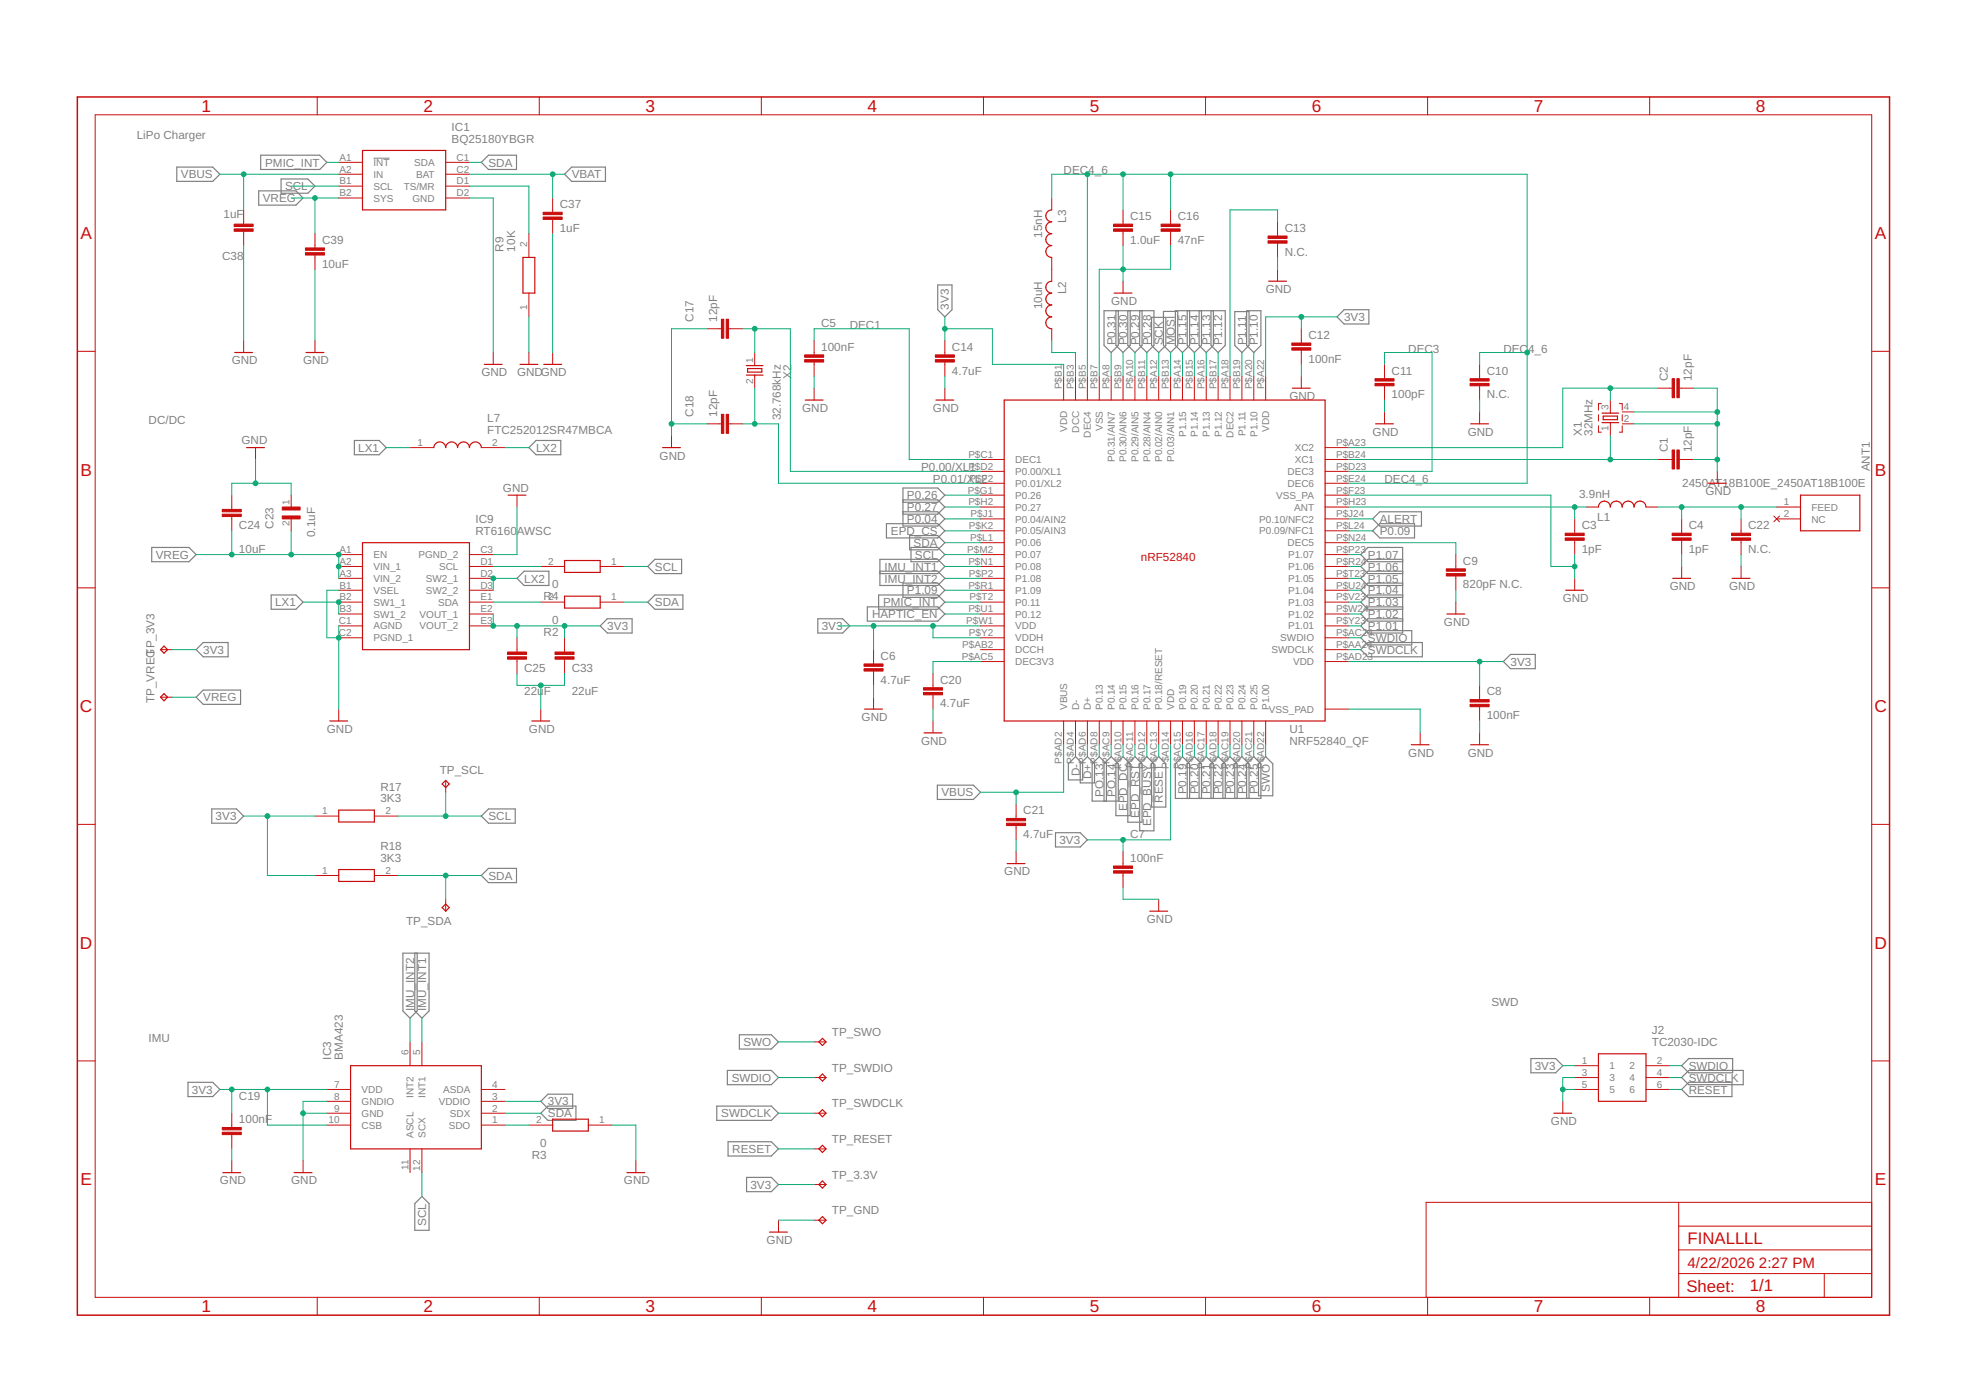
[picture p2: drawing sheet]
<svg xmlns="http://www.w3.org/2000/svg" width="420mm" height="297mm" viewBox="0 0 420 297" stroke-linecap="round" stroke-linejoin="round" font-family="sans-serif">
<path d="M79.8 33.8h3.5" fill="none" stroke="#808080" stroke-width=".21"/>
<g fill="none" stroke="#808080" stroke-width=".25">
<path d="M37.8 35.7h7.7l1.5 1.5-1.5 1.6h-7.7zM55.7 33.2h12.6l1.5 1.5-1.5 1.5h-12.6zM60.1 38.2h5.7l1.5 1.6-1.5 1.5h-5.7zM102.9 34.7l1.5-1.5h6v3h-6zM120.6 37.2l1.6-1.5h7.2v3.1h-7.2zM55.3 40.8h7.9l1.6 1.5-1.6 1.5h-7.9zM200.4 60.9h3.1v5.3l-1.6 1.5-1.5-1.5zM238.5 66.4v7.4l1.5 1.5 1.5-1.5v-7.4M239 66.4v7.4l-1.5 1.5-1.6-1.5v-7.4h10.7v7.4l-1.5 1.5-1.5-1.5v-7.4M241 66.4v7.4l1.5 1.5 1.6-1.5v-7.4M246.1 67.8h3.1v6l-1.6 1.5-1.5-1.5zM248.6 66.5h3.1v7.3l-1.5 1.5-1.6-1.5z"/>
<path d="M253.7 66.4v7.4l1.5 1.5 1.6-1.5v-7.4M254.2 66.4v7.4l-1.5 1.5-1.5-1.5v-7.4h10.7v7.4l-1.6 1.5-1.5-1.5v-7.4M256.3 66.4v7.4l1.5 1.5 1.5-1.5v-7.4M263.9 66.6h3v7.2l-1.5 1.5-1.5-1.5zM266.4 66.4h3.1v7.4l-1.6 1.5-1.5-1.5zM285.7 67.7l1.6-1.5h5.2v3h-5.2zM75.7 94.1h5.3l1.5 1.6-1.5 1.5h-5.3zM113 95.7l1.6-1.6h5.2v3.1h-5.2zM32.4 117h8l1.5 1.5-1.5 1.5h-8zM189.4 111.9h11l1.5 1.5-1.5 1.6h-11zM193 107.3h7.4l1.5-1.5-1.5-1.5h-7.4v8.1h7.4l1.5-1.5-1.5-1.5h-7.4M193 106.8h7.4l1.5 1.6-1.5 1.5h-7.4"/>
<path d="M194.4 114.4h6l1.5 1.6-1.5 1.5h-6zM194.7 117h5.7l1.5 1.5-1.5 1.5h-5.7zM293.3 110.9l1.6-1.5h8.9v3h-8.9zM293.3 113.4l1.6-1.5h7.4v3.1h-7.4zM299.8 119.5h-7.5l-1.5 1.6 1.5 1.5h7.5M43.4 137.3h5.3v3.1h-5.3l-1.5-1.6zM58 127.1h5.2l1.6 1.6-1.6 1.5h-5.2zM110.5 123.6l1.5-1.5h5.3v3h-5.3zM129.8 132.2h5.3v3.1h-5.3l-1.5-1.5zM138.4 128.7l1.6-1.6h5.9v3.1h-5.9zM138.4 121.1l1.6-1.6h5.7v3.1h-5.7zM174.8 132.2h5.3l1.5 1.6-1.5 1.5h-5.3z"/>
<path d="M185.4 129.7h15l1.5 1.5-1.5 1.5h-15zM187.8 127.1h12.6l1.5 1.6-1.5 1.5h-12.6zM188 122.1h12.4l1.5 1.5-1.5 1.5h-12.4v-5.6h12.4l1.5 1.6-1.5 1.5h-12.4M193 124.6h7.4l1.5 1.5-1.5 1.6h-7.4zM290.8 136.3l1.5-1.5h9.4v3h-9.4zM290.8 138.8l1.5-1.5h11.7v3.1h-11.7zM299.8 127.1h-7.5l-1.5 1.6 1.5 1.5h7.5M299.8 120h-7.5l-1.5-1.5 1.5-1.5h7.5v18.3h-7.5l-1.5-1.5 1.5-1.6h7.5M299.8 122.1h-7.5l-1.5 1.5 1.5 1.5h7.5M299.8 129.7h-7.5l-1.5 1.5 1.5 1.5h7.5M299.8 124.6h-7.5l-1.5 1.5 1.5 1.6h7.5M322.8 139.8h5.3v3.1h-5.3l-1.5-1.5z"/>
<path d="M41.9 149l1.5-1.5h8v3h-8zM45.3 172.9h5.2l1.6 1.5-1.6 1.5h-5.2zM102.9 174.4l1.5-1.5h5.7v3h-5.7zM200.3 167.8h7.7l1.5 1.5-1.5 1.5h-7.7zM225.6 177.9h5.3l1.5 1.6-1.5 1.5h-5.3zM229.8 161.7l1.6 1.5v3.5h-3.1v-3.5zM232.4 161.7l1.5 1.5v4.1h-3v-4.1zM235.9 171.2v-8l1.6-1.5 1.5 1.5v8h-5.6v-8l1.5-1.5 1.6 1.5v8M240 161.7l1.5 1.5v11.1h-3v-11.1zM242.5 161.7l1.6 1.5v12.5h-3.1v-12.5zM245.1 161.7l1.5 1.5v14.3h-3v-14.3zM247.6 161.7l1.6 1.5v9.3h-3.1v-9.3z"/>
<path d="M253.7 170.6v-7.4l1.5-1.5 1.6 1.5v7.4M254.2 170.6v-7.4l-1.5-1.5-1.5 1.5v7.4h18.3v-7.4l-1.6-1.5-1.5 1.5v7.4M256.3 170.6v-7.4l1.5-1.5 1.5 1.5v7.4M258.8 170.6v-7.4l1.5-1.5 1.6 1.5v7.4M261.3 170.6v-7.4l1.6-1.5 1.5 1.5v7.4M263.9 170.6v-7.4l1.5-1.5 1.5 1.5v7.4M270.5 161.7l1.5 1.5v6.9h-3v-6.9zM102.9 187.1l1.5-1.5h6v3h-6zM88.6 203.7v12.3l1.6 1.6 1.5-1.6v-12.3h-5.6v12.3l1.5 1.6 1.6-1.6v-12.3M40.2 231.3h5.3l1.5 1.5-1.5 1.5h-5.3zM115.6 237.9l1.5-1.5h6v3h-6zM115.6 235.4l1.5-1.6h5.3v3.1h-5.3z"/>
<path d="M153.2 236.4h11.6l1.6 1.5-1.6 1.5h-11.6zM155.4 228.7h9.4l1.6 1.6-1.6 1.5h-9.4zM158 221.1h6.8l1.6 1.6-1.6 1.5h-6.8zM327.2 226.2h5.3l1.5 1.5-1.5 1.6h-5.3zM360.9 231.3h9.2v3h-9.2l-1.5-1.5zM360.9 226.2h9.4v3.1h-9.4l-1.5-1.6zM360.9 228.7h11.7v3.1h-11.7l-1.5-1.5zM90.2 255.7l1.5 1.5v5.7h-3.1v-5.7zM155.6 244h9.2l1.6 1.5-1.6 1.5h-9.2zM159.6 251.6h5.2l1.6 1.5-1.6 1.6h-5.2z"/>
</g>
<g fill="none" stroke="#c90d0c" stroke-width=".25">
<path d="M77.5 32.2h17.7v12.7h-17.7zM111.8 55h2.5v7.6h-2.5zM224.8 44.9a1.27 1.27 0 0 0-1.3 1.2 1.27 1.27 0 0 0 1.3 1.3 1.27 1.27 0 0 0-1.3 1.3 1.27 1.27 0 0 0 1.3 1.2 1.27 1.27 0 0 0-1.3 1.3 1.27 1.27 0 0 0 1.3 1.3 1.27 1.27 0 0 0-1.3 1.2 1.27 1.27 0 0 0 1.3 1.3M50.2 75.3h3.8M65.4 75.3h3.8M103.5 77.9h3.8M111.1 77.9h3.8M116.2 77.9h3.8M159.5 78.1h3.6M159.8 78.8h3v.7h-3zM224.8 60.1a1.27 1.27 0 0 0-1.3 1.3 1.27 1.27 0 0 0 1.3 1.2 1.27 1.27 0 0 0-1.3 1.3 1.27 1.27 0 0 0 1.3 1.3 1.27 1.27 0 0 0-1.3 1.2 1.27 1.27 0 0 0 1.3 1.3 1.27 1.27 0 0 0-1.3 1.3 1.27 1.27 0 0 0 1.3 1.3M238.1 62.6h3.8"/>
<path d="M271.1 60.1h3.8M52.7 95.7h3.8M92.7 95.7a1.27 1.27 0 0 1 1.3-1.3 1.27 1.27 0 0 1 1.2 1.3 1.27 1.27 0 0 1 1.3-1.3 1.27 1.27 0 0 1 1.3 1.3 1.27 1.27 0 0 1 1.3-1.3 1.27 1.27 0 0 1 1.2 1.3 1.27 1.27 0 0 1 1.3-1.3 1.27 1.27 0 0 1 1.3 1.3M141.6 95.7h3.8M159.5 80.2h3.6M172.1 85.5h3.8M200 85.5h3.8M214.6 85.5h68.6v68.6h-68.6zM276.2 83h3.8M294 90.6h3.8M314.3 90.6h3.8M342.4 88.3h3.5"/>
<path d="M342.4 90.3h3.5M342.6 88.9h3.1v.8h-3.1zM77.5 116h22.8v22.8h-22.8zM108.6 105.8h3.8M120.6 119.8h7.7v2.5h-7.7zM341.6 108.4a1.27 1.27 0 0 1 1.3-1.3 1.27 1.27 0 0 1 1.2 1.3 1.27 1.27 0 0 1 1.3-1.3 1.27 1.27 0 0 1 1.3 1.3 1.27 1.27 0 0 1 1.3-1.3 1.27 1.27 0 0 1 1.2 1.3 1.27 1.27 0 0 1 1.3-1.3 1.27 1.27 0 0 1 1.3 1.3M365.1 103.3h3.8M384.8 105.8h12.7v7.6h-12.7zM35.1 138.1l.7 .7-.7 .8-.8-.8zM120.6 127.4h7.7v2.5h-7.7zM309.2 131.2h3.8M334.6 126.1h3.8"/>
<path d="M357.5 123.6h3.8M370.2 123.6h3.8M35.1 148.2l.7 .8-.7 .8-.8-.8zM70.5 154.1h3.8M113.7 154.1h3.8M184.8 151.5h3.8M197.5 156.6h3.8M301.6 159.2h3.8M314.3 159.2h3.8M72.4 173.1h7.6v2.6h-7.6zM94.5 167.5l.7-.7 .8 .7-.8 .8zM72.4 185.8h7.6v2.6h-7.6z"/>
<path d="M94.5 194l.7-.8 .8 .8-.8 .7zM215.2 184.6h3.9M245.7 194.7h3.8M74.9 227.7h28v17.8h-28zM118.1 239.2h7.6v2.5h-7.6zM175.8 221.9l.7 .8-.7 .7-.8-.7zM175.8 229.5l.7 .8-.7 .7-.8-.7zM175.8 237.1l.7 .8-.7 .8-.8-.8zM332.1 237.9h3.8M341.6 225.2h10.2v10.2h-10.2zM47.6 250.6h3.8M62.9 250.6h3.8"/>
<path d="M134 250.6h3.8M175.8 244.8l.7 .7-.7 .8-.8-.8zM175.8 252.4l.7 .7-.7 .8-.8-.8zM164.5 263.3h3.8M175 260.8l.8-.8 .7 .8-.7 .7z"/>
</g>
<g fill="none" stroke="#c90d0c" stroke-width=".21">
<path d="M20.3 24.5h379.7v252.7h-379.7zM67.8 20.7v3.8M72.4 34.7h5.1M72.4 37.2h5.1M72.4 39.8h5.1M95.2 34.7h5.1M95.2 37.2h5.1M95.2 39.8h5.1M115.3 20.7v3.8M162.7 20.7v3.8M210.2 20.7v3.8M257.6 20.7v3.8"/>
<path d="M305.1 20.7v3.8M352.6 20.7v3.8M52.1 44.9v3M52.1 49.4v3.1M67.3 49.9v3.1M67.3 54.5v3.1M72.4 42.3h5.1M95.2 42.3h5.1M113 49.9v5.1M118.1 42.3v3.1M118.1 46.9v3M224.8 42.3v2.6"/>
<path d="M224.8 55v5.1M240 44.9v3M240 49.4v3.1M250.2 44.9v3M250.2 49.4v3.1M273 47.4v3M273 52v3M273 57.6v2.5M16.5 75.1h3.8M52.1 72.8v2.5M67.3 72.8v2.5M105.4 75.3v2.6"/>
<path d="M113 62.6v5.1M113 75.3v2.6M118.1 75.3v2.6M151.1 70.3h3.1M155.7 70.3h3M161.3 75.3v2.8M174 72.8v3M174 77.4v3M201.9 72.8v3M201.9 77.4v3M224.8 70.3v2.5M240 60.1v2.5"/>
<path d="M278.1 70.3v3M278.1 74.8v3.1M295.9 77.9v3M316.2 77.9v3M400 75.1h3.8M54.6 95.7v2.5M87.6 95.7h5.1M102.9 95.7h5M143.5 93.1v2.6M151.1 90.6h3.1M155.7 90.6h3M161.3 80.2v2.8"/>
<path d="M174 83v2.5M201.9 83v2.5M209.5 98.2h5.1M227.3 80.4v5.1M229.8 80.4v5.1M232.4 80.4v5.1M234.9 80.4v5.1M237.5 80.4v5.1M240 80.4v5.1M242.5 80.4v5.1M245.1 80.4v5.1M247.6 80.4v5.1"/>
<path d="M250.2 80.4v5.1M252.7 80.4v5.1M255.2 80.4v5.1M257.8 80.4v5.1M260.3 80.4v5.1M262.9 80.4v5.1M265.4 80.4v5.1M267.9 80.4v5.1M270.5 80.4v5.1M278.1 80.4v2.6M283.2 95.7h5.1M283.2 98.2h5.1"/>
<path d="M295.9 82.4v3.1M295.9 88v2.6M316.2 82.4v3.1M316.2 88v2.6M341.6 91v1.4h.6M341.6 88.6v1.4M342.2 86.3h-.6v1.3M344.1 85.5v2.8M344.1 90.3v2.8M346.1 86.3h.6v1.3M346.7 90.6h2.5M346.7 91v1.4h-.6"/>
<path d="M346.7 88.6v1.4M346.7 88h2.5M354.3 98.2h3.1M354.3 83h3.1M358.9 98.2h3M358.9 83h3M49.5 105.8v3.1M49.5 110.4v3M62.2 105.8v2.6M62.2 110.9v2.5M72.4 118.5h5.1M100.3 118.5h5.1"/>
<path d="M110.5 105.8v2.6M209.5 118.5h5.1M209.5 100.7h5.1M209.5 103.3h5.1M209.5 105.8h5.1M209.5 108.4h5.1M209.5 110.9h5.1M209.5 113.4h5.1M209.5 116h5.1M283.2 118.5h5.1M283.2 100.7h5.1M283.2 103.3h5.1"/>
<path d="M283.2 105.8h5.1M283.2 108.4h5.1M283.2 110.9h5.1M283.2 113.4h5.1M283.2 116h5.1M311.1 118.5v3.1M336.5 110.9v3M336.5 115.5v3M339.1 108.4h2.5M351.8 108.4h2.5M359.4 110.9v3M359.4 115.5v3"/>
<path d="M367 100.7v2.6M372.1 110.9v3M372.1 115.5v3M379.1 110.3l1.2 1.2M379.7 108.4h5.1M379.7 110.9h5.1M380.3 110.3l-1.2 1.2M16.5 125.6h3.8M34.3 138.8h2.5M72.4 121.1h5.1M72.4 123.6h5.1M72.4 126.1h5.1"/>
<path d="M72.4 128.7h5.1M72.4 131.2h5.1M72.4 133.8h5.1M72.4 136.3h5.1M100.3 121.1h5.1M100.3 123.6h5.1M100.3 126.1h5.1M100.3 128.7h5.1M100.3 131.2h5.1M100.3 133.8h5.1M110.5 136.3v3M115.6 121.1h5"/>
<path d="M115.6 128.7h5M120.6 136.3v3M128.3 121.1h5M128.3 128.7h5M186.7 138.8v3.1M209.5 121.1h5.1M209.5 123.6h5.1M209.5 126.1h5.1M209.5 128.7h5.1M209.5 131.2h5.1M209.5 133.8h5.1M209.5 136.3h5.1"/>
<path d="M209.5 138.8h5.1M283.2 121.1h5.1M283.2 123.6h5.1M283.2 126.1h5.1M283.2 128.7h5.1M283.2 131.2h5.1M283.2 133.8h5.1M283.2 136.3h5.1M283.2 138.8h5.1M311.1 123.1v3M311.1 128.7v2.5M336.5 123.6v2.5"/>
<path d="M359.4 121.1v2.5M372.1 121.1v2.5M400 125.6h3.8M34.3 149h2.5M72.4 151.5v2.6M110.5 140.9v3M115.6 151.5v2.6M120.6 140.9v3M186.7 143.4v3.1M186.7 149v2.5M199.4 143.9v3.1M199.4 148.5v3"/>
<path d="M199.4 154.1v2.5M209.5 141.4h5.1M227.3 154.1v5.1M229.8 154.1v5.1M232.4 154.1v5.1M234.9 154.1v5.1M237.5 154.1v5.1M240 154.1v5.1M242.5 154.1v5.1M245.1 154.1v5.1M247.6 154.1v5.1M250.2 154.1v5.1"/>
<path d="M252.7 154.1v5.1M255.2 154.1v5.1M257.8 154.1v5.1M260.3 154.1v5.1M262.9 154.1v5.1M265.4 154.1v5.1M267.9 154.1v5.1M270.5 154.1v5.1M283.2 141.4h5.1M283.2 151.5h5.1M303.5 156.6v2.6M316.2 146.5v3"/>
<path d="M316.2 151v3.1M316.2 156.6v2.6M16.5 176.2h3.8M67.3 174.4h5.1M80 174.4h5.1M95.2 166.8v2.5M217.1 171.9v3M217.1 176.4v3.1M400 176.2h3.8M67.3 187.1h5.1M80 187.1h5.1M95.2 192.2v2.5"/>
<path d="M217.1 182v2.6M240 182v3.1M240 186.6v3M247.6 192.2v2.5M16.5 226.7h3.8M49.5 237.9v3M69.8 237.9h5.1M69.8 235.4h5.1M69.8 232.8h5.1M87.6 222.7v5M90.2 222.7v5M102.9 237.9h5"/>
<path d="M102.9 235.4h5M102.9 232.8h5M174 237.9h2.5M174 230.3h2.5M174 222.7h2.5M334 235.4v2.5M336.5 232.8h5.1M336.5 227.7h5.1M336.5 230.3h5.1M351.8 232.8h5M351.8 227.7h5M351.8 230.3h5"/>
<path d="M400 226.7h3.8M49.5 242.5v3M49.5 248.1v2.5M64.8 248.1v2.5M69.8 240.4h5.1M87.6 245.5v5.1M90.2 245.5v5.1M102.9 240.4h5M113 240.4h5.1M125.7 240.4h5.1M135.9 248.1v2.5M174 245.5h2.5"/>
<path d="M174 253.1h2.5M358.8 256.9v20.3M400 256.9h-95.2v20.3M67.8 277.2v3.9M115.3 277.2v3.9M162.7 277.2v3.9M166.4 260.8v2.5M174 260.8h2.5M210.2 277.2v3.9M257.6 277.2v3.9M305.1 277.2v3.9M352.6 277.2v3.9"/>
<path d="M358.8 272.2h41.2M358.8 267.1h41.2M358.8 262h41.2M389.9 272.2v5"/>
</g>
<g fill="#c90d0c" stroke="#c90d0c" stroke-width=".21">
<path d="M50 47.9h4.1v.5h-4.1z"/>
<path d="M50 48.9h4.1v.5h-4.1z"/>
<path d="M65.3 54h4v.5h-4z"/>
<path d="M65.3 53h4v.5h-4z"/>
<path d="M60.3 108.4h3.8v.6h-3.8z"/>
<path d="M60.3 110.3h3.8v.6h-3.8z"/>
<path d="M47.5 109.9h4.1v.5h-4.1z"/>
<path d="M47.5 108.9h4.1v.5h-4.1z"/>
<path d="M108.5 140.4h4v.5h-4z"/>
<path d="M108.5 139.3h4v.5h-4z"/>
<path d="M118.6 140.4h4.1v.5h-4.1z"/>
<path d="M118.6 139.3h4.1v.5h-4.1z"/>
<path d="M47.5 242h4.1v.5h-4.1z"/>
<path d="M47.5 240.9h4.1v.5h-4.1z"/>
<path d="M199.9 76.9h4.1v.5h-4.1z"/>
<path d="M199.9 75.8h4.1v.5h-4.1z"/>
<path d="M172 76.9h4v.5h-4z"/>
<path d="M172 75.8h4v.5h-4z"/>
<path d="M155.2 68.2h.5v4.1h-.5z"/>
<path d="M154.2 68.2h.5v4.1h-.5z"/>
<path d="M155.2 88.5h.5v4.1h-.5z"/>
<path d="M154.2 88.5h.5v4.1h-.5z"/>
<path d="M184.7 142.9h4v.5h-4z"/>
<path d="M184.7 141.9h4v.5h-4z"/>
<path d="M197.4 148h4v.5h-4z"/>
<path d="M197.4 147h4v.5h-4z"/>
<path d="M215.1 175.9h4.1v.5h-4.1z"/>
<path d="M215.1 174.9h4.1v.5h-4.1z"/>
<path d="M238 186.1h4v.5h-4z"/>
<path d="M238 185.1h4v.5h-4z"/>
<path d="M248.1 48.9h4.1v.5h-4.1z"/>
<path d="M248.1 47.9h4.1v.5h-4.1z"/>
<path d="M238 48.9h4v.5h-4z"/>
<path d="M238 47.9h4v.5h-4z"/>
<path d="M276.1 74.3h4v.5h-4z"/>
<path d="M276.1 73.3h4v.5h-4z"/>
<path d="M271 51.5h4.1v.5h-4.1z"/>
<path d="M271 50.4h4.1v.5h-4.1z"/>
<path d="M293.9 81.9h4v.5h-4z"/>
<path d="M293.9 80.9h4v.5h-4z"/>
<path d="M314.2 81.9h4v.5h-4z"/>
<path d="M314.2 80.9h4v.5h-4z"/>
<path d="M314.2 150.5h4v.5h-4z"/>
<path d="M314.2 149.5h4v.5h-4z"/>
<path d="M309.1 122.6h4.1v.5h-4.1z"/>
<path d="M309.1 121.6h4.1v.5h-4.1z"/>
<path d="M358.4 80.9h.5v4.1h-.5z"/>
<path d="M357.4 80.9h.5v4.1h-.5z"/>
<path d="M358.4 96.2h.5v4h-.5z"/>
<path d="M357.4 96.2h.5v4h-.5z"/>
<path d="M334.5 115h4.1v.5h-4.1z"/>
<path d="M334.5 113.9h4.1v.5h-4.1z"/>
<path d="M357.4 115h4v.5h-4z"/>
<path d="M357.4 113.9h4v.5h-4z"/>
<path d="M370.1 115h4v.5h-4z"/>
<path d="M370.1 113.9h4v.5h-4z"/>
<path d="M116.1 46.4h4v.5h-4z"/>
<path d="M116.1 45.4h4v.5h-4z"/>
</g>
<path d="M16.5 20.7h387.3v260.4h-387.3z" fill="none" stroke="#c90d0c" stroke-width=".32"/>
<g fill="none" stroke="#0dab76" stroke-width=".21">
<path d="M47 37.2h25.4M52.1 37.2v7.7M62.2 39.8h10.2M69.8 34.7h2.6M100.3 34.7h2.6M100.3 37.2h20.3M100.3 39.8h12.7v10.1M118.1 37.2v5.1M232.4 37.2v43.2M240 37.2v7.7M250.2 37.2v7.7M52.1 52.5v20.3"/>
<path d="M62.2 42.3h10.2M67.3 42.3v7.6M67.3 57.6v15.2M100.3 42.3h5.1v33M118.1 49.9v25.4M224.8 42.3v-5.1h101.6v66.1h-38.1M240 52.5v7.6M250.2 52.5v5.1h-15.3v22.8M273 47.4v-2.5h-10.1v35.5M273 55v2.6M113 67.7v7.6M151.1 70.3h-7.6v22.8"/>
<path d="M158.7 70.3h10.2v30.4h40.6M161.3 70.3v5M174 72.8v-2.5h20.3v27.9h15.2M201.9 70.3h10.2v7.6h15.2v2.5M201.9 67.7v5.1M224.8 72.8v2.5h5v5.1M237.5 75.3v5.1M240 75.3v5.1M242.5 75.3v5.1M245.1 75.3v5.1M247.6 75.3v5.1M250.2 75.3v5.1"/>
<path d="M252.7 75.3v5.1M255.2 75.3v5.1M257.8 75.3v5.1M260.3 75.3v5.1M265.4 75.3v5.1M267.9 75.3v5.1M278.1 67.7v2.6M278.1 77.9v2.5M285.7 67.7h-15.2v12.7M295.9 77.9v-2.6h10.1v25.4h-17.7M326.4 75.3h-10.2v2.6M54.6 98.2v5.1"/>
<path d="M82.5 95.7h5.1M107.9 95.7h5.1M143.5 90.6h7.6M158.7 90.6h7.7v12.7h43.1M161.3 83v7.6M174 80.4v2.6M201.9 80.4v2.6M288.3 98.2h66M295.9 85.5v2.5M316.2 85.5v2.5M344.1 83v2.5M344.1 93.1v5.1"/>
<path d="M349.2 90.6h17.8M349.2 88h17.8M354.3 83h-20.3v12.7h-45.7M361.9 83h5.1v17.7M361.9 98.2h5.1M41.9 118.5h30.5v5.1M49.5 105.8v-2.5h12.7v2.5M49.5 113.4v5.1M62.2 113.4v5.1M110.5 108.4v10.1h-5.1M201.9 118.5h7.6M201.9 105.8h7.6"/>
<path d="M201.9 108.4h7.6M201.9 110.9h7.6M201.9 113.4h7.6M201.9 116h7.6M288.3 118.5h2.5M288.3 116h22.8v2.5M288.3 105.8h43.1v15.3h5.1M288.3 108.4h50.8M288.3 110.9h5M288.3 113.4h5M336.5 108.4v2.5M336.5 118.5v5.1"/>
<path d="M354.3 108.4h25.4M359.4 108.4v2.5M359.4 118.5v2.6M372.1 108.4v2.5M372.1 118.5v2.6M36.8 138.8h5.1M64.8 128.7h7.6v2.5M72.4 126.1h-2.6v10.2h2.6M72.4 133.8v17.7M105.4 128.7h10.2M105.4 131.2v2.6h22.9M105.4 121.1h10.2"/>
<path d="M110.5 123.6h-5.1v2.5M110.5 133.8v2.5M120.6 133.8v2.5M133.3 128.7h5.1M133.3 121.1h5.1M179.1 133.8h30.4M186.7 133.8v5M199.4 133.8v2.5h10.1M201.9 128.7h7.6M201.9 126.1h7.6M201.9 121.1h7.6M201.9 123.6h7.6"/>
<path d="M201.9 131.2h7.6M288.3 128.7h2.5M288.3 126.1h2.5M288.3 136.3h2.5M288.3 121.1h2.5M288.3 123.6h2.5M288.3 131.2h2.5M288.3 133.8h2.5M288.3 138.8h2.5M311.1 126.1v2.6M36.8 149h5.1M110.5 143.9v2.6h10.1v-2.6"/>
<path d="M115.6 146.5v5M186.7 146.5v2.5M199.4 151.5v2.6M209.5 141.4h-10.1v2.5M227.3 159.2v10.1h-17.8M229.8 159.2v2.5M232.4 159.2v2.5M234.9 159.2v2.5M237.5 159.2v2.5M240 159.2v2.5M242.5 159.2v2.5M245.1 159.2v2.5"/>
<path d="M247.6 159.2v2.5M250.2 159.2v20.3h-17.8M252.7 159.2v2.5M255.2 159.2v2.5M257.8 159.2v2.5M260.3 159.2v2.5M262.9 159.2v2.5M265.4 159.2v2.5M267.9 159.2v2.5M270.5 159.2v2.5M288.3 151.5h15.2v5.1M288.3 141.4h33"/>
<path d="M316.2 141.4v5.1M316.2 154.1v2.5M52.1 174.4h15.2M57.1 174.4v12.7h10.2M85.1 174.4h17.8M95.2 169.3v5.1M217.1 169.3v2.6M217.1 179.5v2.5M240 179.5v2.5M85.1 187.1h17.8M95.2 187.1v5.1M240 189.6v2.6h7.6"/>
<path d="M87.6 217.6v5.1M90.2 217.6v5.1M47 232.8h22.8M49.5 232.8v5.1M57.1 232.8v7.6h12.7M64.8 237.9h5M69.8 235.4h-5v12.7M107.9 235.4h7.7M107.9 237.9h7.7M166.4 237.9h7.6M166.4 230.3h7.6M166.4 222.7h7.6"/>
<path d="M334 232.8h2.5M334 227.7h2.5M336.5 230.3h-2.5v5.1M356.8 230.3h2.6M356.8 232.8h2.6M356.8 227.7h2.6M49.5 245.5v2.6M90.2 250.6v5.1M107.9 240.4h5.1M130.8 240.4h5.1v7.7M166.4 245.5h7.6M166.4 253.1h7.6"/>
<path d="M166.4 260.8h7.6"/>
</g>
<g fill="#0dab76" stroke="#0dab76" stroke-width=".21">
<circle cx="118.1" cy="37.2" r=".51"/>
<circle cx="54.6" cy="103.3" r=".51"/>
<circle cx="72.4" cy="136.3" r=".51"/>
<circle cx="115.6" cy="146.5" r=".51"/>
<circle cx="64.8" cy="237.9" r=".51"/>
<circle cx="143.5" cy="90.6" r=".51"/>
<circle cx="240" cy="57.6" r=".51"/>
<circle cx="367" cy="98.2" r=".51"/>
<circle cx="367" cy="88" r=".51"/>
<circle cx="367" cy="90.6" r=".51"/>
<circle cx="336.5" cy="121.1" r=".51"/>
<circle cx="334" cy="232.8" r=".51"/>
<circle cx="67.3" cy="42.3" r=".51"/>
<circle cx="72.4" cy="118.5" r=".51"/>
<circle cx="62.2" cy="118.5" r=".51"/>
<circle cx="72.4" cy="121.1" r=".51"/>
<circle cx="49.5" cy="118.5" r=".51"/>
<circle cx="105.4" cy="123.6" r=".51"/>
<circle cx="72.4" cy="128.7" r=".51"/>
<circle cx="161.3" cy="70.3" r=".51"/>
<circle cx="161.3" cy="90.6" r=".51"/>
<circle cx="232.4" cy="37.2" r=".51"/>
<circle cx="240" cy="37.2" r=".51"/>
<circle cx="250.2" cy="37.2" r=".51"/>
<circle cx="326.4" cy="75.3" r=".51"/>
<circle cx="344.1" cy="83" r=".51"/>
<circle cx="344.1" cy="98.2" r=".51"/>
<circle cx="336.5" cy="108.4" r=".51"/>
<circle cx="359.4" cy="108.4" r=".51"/>
<circle cx="372.1" cy="108.4" r=".51"/>
<circle cx="199.4" cy="133.8" r=".51"/>
<circle cx="186.7" cy="133.8" r=".51"/>
<circle cx="316.2" cy="141.4" r=".51"/>
<circle cx="240" cy="179.5" r=".51"/>
<circle cx="201.9" cy="70.3" r=".51"/>
<circle cx="278.1" cy="67.7" r=".51"/>
<circle cx="105.4" cy="133.8" r=".51"/>
<circle cx="110.5" cy="133.8" r=".51"/>
<circle cx="120.6" cy="133.8" r=".51"/>
<circle cx="57.1" cy="174.4" r=".51"/>
<circle cx="57.1" cy="232.8" r=".51"/>
<circle cx="49.5" cy="232.8" r=".51"/>
<circle cx="217.1" cy="169.3" r=".51"/>
<circle cx="52.1" cy="37.2" r=".51"/>
<circle cx="95.2" cy="187.1" r=".51"/>
<circle cx="95.2" cy="174.4" r=".51"/>
</g>
<g font-size="3.7" fill="#c90d0c">
<text x="43" y="23.9">1</text>
<text x="90.5" y="23.9">2</text>
<text x="138" y="23.9">3</text>
<text x="185.4" y="23.9">4</text>
<text x="232.9" y="23.9">5</text>
<text x="280.3" y="23.9">6</text>
<text x="327.8" y="23.9">7</text>
<text x="375.3" y="23.9">8</text>
<text x="17.2" y="51.1">A</text>
<text x="400.7" y="51.1">A</text>
<text x="17.2" y="101.6">B</text>
<text x="400.7" y="101.6">B</text>
<text x="17.1" y="152.2">C</text>
<text x="400.6" y="152.2">C</text>
<text x="17.1" y="202.7">D</text>
<text x="400.6" y="202.7">D</text>
<text x="17.2" y="253.3">E</text>
<text x="400.7" y="253.3">E</text>
<text x="43" y="280.4">1</text>
<text x="90.5" y="280.4">2</text>
<text x="138" y="280.4">3</text>
<text x="185.4" y="280.4">4</text>
<text x="232.9" y="280.4">5</text>
<text x="280.3" y="280.4">6</text>
<text x="327.8" y="280.4">7</text>
<text x="375.3" y="280.4">8</text>
</g>
<g font-size="3.6" fill="#c90d0c">
<text x="360.7" y="265.8">FINALLLL</text>
<text x="374" y="276">1/1</text>
<text x="360.4" y="276.1">Sheet:</text>
</g>
<g font-size="3.2" fill="#c90d0c">
<text x="360.7" y="270.9">4/22/2026</text>
<text x="375.9" y="270.9">2:27 PM</text>
</g>
<g font-size="2.5" fill="#808080">
<text x="29.2" y="29.6">LiPo Charger</text>
<text x="96.5" y="28">IC1</text>
<text x="56.7" y="35.6">PMIC_INT</text>
<text x="96.5" y="30.5">BQ25180YBGR</text>
<text x="104.4" y="35.6">SDA</text>
<text x="38.7" y="38.1">VBUS</text>
<text x="60.9" y="40.7">SCL</text>
<text x="122.2" y="38.1">VBAT</text>
<text x="227.3" y="37.2">DEC</text>
<text x="232.6" y="37.2">4_6</text>
<text x="47.8" y="46.6">1uF</text>
<text x="56.2" y="43.2">VREG</text>
<text x="119.6" y="44.5">C37</text>
<text x="227.8" y="47.7" transform="rotate(-90 227.8 47.7)">L3</text>
<text x="241.5" y="47">C15</text>
<text x="251.7" y="47">C16</text>
<text x="68.8" y="52.1">C39</text>
<text x="107.6" y="53.7" transform="rotate(-90 107.6 53.7)">R9</text>
<text x="110.1" y="53.7" transform="rotate(-90 110.1 53.7)">10K</text>
<text x="119.6" y="49.6">1uF</text>
<text x="222.7" y="50.9" transform="rotate(-90 222.7 50.9)">15nH</text>
<text x="241.5" y="52.1">1.0uF</text>
<text x="251.7" y="52.1">47nF</text>
<text x="274.6" y="49.6">C13</text>
<text x="47.5" y="55.5">C38</text>
<text x="68.8" y="57.2">10uF</text>
<text x="274.6" y="54.6">N.C.</text>
<text x="227.8" y="62.9" transform="rotate(-90 227.8 62.9)">L2</text>
<text x="237.5" y="65.2">GND</text>
<text x="270.5" y="62.6">GND</text>
<text x="148.2" y="68.7" transform="rotate(-90 148.2 68.7)">C17</text>
<text x="153.3" y="68.7" transform="rotate(-90 153.3 68.7)">12pF</text>
<text x="175.5" y="69.9">C5</text>
<text x="181.6" y="70.3">DEC1</text>
<text x="202.8" y="66.2" transform="rotate(-90 202.8 66.2)">3V3</text>
<text x="222.7" y="66.1" transform="rotate(-90 222.7 66.1)">10uH</text>
<text x="287.3" y="68.6">3V3</text>
<text x="49.5" y="77.9">GND</text>
<text x="64.8" y="77.9">GND</text>
<text x="175.5" y="75">100nF</text>
<text x="203.4" y="75">C14</text>
<text x="238.4" y="73.8" transform="rotate(-90 238.4 73.8)">P0.31</text>
<text x="240.9" y="73.8" transform="rotate(-90 240.9 73.8)">P0.30</text>
<text x="243.4" y="73.8" transform="rotate(-90 243.4 73.8)">P0.29</text>
<text x="246" y="73.8" transform="rotate(-90 246 73.8)">P0.28</text>
<text x="248.5" y="73.8" transform="rotate(-90 248.5 73.8)">SCK</text>
<text x="251.1" y="73.8" transform="rotate(-90 251.1 73.8)">MOSI</text>
<text x="253.6" y="73.8" transform="rotate(-90 253.6 73.8)">P1.15</text>
<text x="256.1" y="73.8" transform="rotate(-90 256.1 73.8)">P1.14</text>
<text x="258.7" y="73.8" transform="rotate(-90 258.7 73.8)">P1.13</text>
<text x="261.2" y="73.8" transform="rotate(-90 261.2 73.8)">P1.12</text>
<text x="266.3" y="73.8" transform="rotate(-90 266.3 73.8)">P1.11</text>
<text x="268.8" y="73.8" transform="rotate(-90 268.8 73.8)">P1.10</text>
<text x="279.6" y="77.5">100nF</text>
<text x="279.6" y="72.4">C12</text>
<text x="301" y="75.3">DEC</text>
<text x="306.2" y="75.3">3</text>
<text x="321.3" y="75.3">DEC</text>
<text x="326.6" y="75.3">4_6</text>
<text x="102.9" y="80.4">GND</text>
<text x="110.5" y="80.4">GNDGND</text>
<text x="169.2" y="80.9" transform="rotate(-90 169.2 80.9)">X2</text>
<text x="203.4" y="80">4.7uF</text>
<text x="297.4" y="80">C11</text>
<text x="317.7" y="80">C10</text>
<text x="356.5" y="81.4" transform="rotate(-90 356.5 81.4)">C2</text>
<text x="361.5" y="81.4" transform="rotate(-90 361.5 81.4)">12pF</text>
<text x="148.2" y="89.1" transform="rotate(-90 148.2 89.1)">C18</text>
<text x="153.3" y="89.1" transform="rotate(-90 153.3 89.1)">12pF</text>
<text x="166.9" y="89.9" transform="rotate(-90 166.9 89.9)">32.768kHz</text>
<text x="171.4" y="88">GND</text>
<text x="199.4" y="88">GND</text>
<text x="275.6" y="85.5">GND</text>
<text x="297.4" y="85.1">100pF</text>
<text x="317.7" y="85.1">N.C.</text>
<text x="31.8" y="90.6">DC/DC</text>
<text x="51.6" y="94.9">GND</text>
<text x="104.1" y="92.7">FTC252012SR47MBCA</text>
<text x="104.1" y="90.2">L7</text>
<text x="293.3" y="93.1">GND</text>
<text x="313.7" y="93.1">GND</text>
<text x="338" y="93.1" transform="rotate(-90 338 93.1)">X1</text>
<text x="340.3" y="93.1" transform="rotate(-90 340.3 93.1)">32MHz</text>
<text x="76.6" y="96.5">LX1</text>
<text x="114.6" y="96.5">LX2</text>
<text x="141" y="98.2">GND</text>
<text x="196.8" y="100.7">P0.00/XL1</text>
<text x="356.5" y="96.7" transform="rotate(-90 356.5 96.7)">C1</text>
<text x="361.5" y="96.7" transform="rotate(-90 361.5 96.7)">12pF</text>
<text x="399.6" y="100.7" transform="rotate(-90 399.6 100.7)">ANT1</text>
<text x="107.5" y="105.1">GND</text>
<text x="193.8" y="106.7">P0.26</text>
<text x="199.4" y="103.3">P0.01/XL2</text>
<text x="295.9" y="103.3">DEC4_6</text>
<text x="337.5" y="106.3">3.9nH</text>
<text x="359.5" y="104.2">2450AT18B100E_2450AT18B100E</text>
<text x="364.5" y="105.8">GND</text>
<text x="51.1" y="113.1">C24</text>
<text x="58.4" y="112.9" transform="rotate(-90 58.4 112.9)">C23</text>
<text x="101.6" y="111.8">IC9</text>
<text x="193.8" y="109.2">P0.27</text>
<text x="193.8" y="111.8">P0.04</text>
<text x="294.9" y="111.8">ALERT</text>
<text x="338" y="113.1">C3</text>
<text x="341.3" y="111.4">L1</text>
<text x="360.9" y="113.1">C4</text>
<text x="373.6" y="113.1">C22</text>
<text x="33.3" y="119.4">VREG</text>
<text x="51.1" y="118.1">10uF</text>
<text x="67.3" y="114.8" transform="rotate(-90 67.3 114.8)">0.1uF</text>
<text x="101.6" y="114.3">RT6160AWSC</text>
<text x="190.4" y="114.3">EPD_CS</text>
<text x="195.3" y="116.9">SDA</text>
<text x="195.5" y="119.4">SCL</text>
<text x="292.3" y="119.4">P1.07</text>
<text x="294.9" y="114.3">P0.09</text>
<text x="338" y="118.1">1pF</text>
<text x="360.9" y="118.1">1pF</text>
<text x="373.6" y="118.1">N.C.</text>
<text x="112" y="124.5">LX2</text>
<text x="118" y="125.8">0</text>
<text x="140" y="121.9">SCL</text>
<text x="189" y="124.5">IMU_INT2</text>
<text x="189" y="121.9">IMU_INT1</text>
<text x="292.3" y="121.9">P1.06</text>
<text x="292.3" y="124.5">P1.05</text>
<text x="312.7" y="125.8">820pF N.C.</text>
<text x="312.7" y="120.7">C9</text>
<text x="58.8" y="129.6">LX1</text>
<text x="116.2" y="128.3">R4</text>
<text x="140" y="129.6">SDA</text>
<text x="188.7" y="129.6">PMIC_INT</text>
<text x="193.8" y="127">P1.09</text>
<text x="292.3" y="127">P1.04</text>
<text x="292.3" y="129.6">P1.03</text>
<text x="334" y="128.7">GND</text>
<text x="356.8" y="126.1">GND</text>
<text x="369.5" y="126.1">GND</text>
<text x="116.2" y="135.9">R2</text>
<text x="118" y="133.4">0</text>
<text x="129.8" y="134.6">3V3</text>
<text x="175.6" y="134.6">3V3</text>
<text x="186.4" y="132.1">HAPTIC_EN</text>
<text x="292.3" y="132.1">P1.02</text>
<text x="292.3" y="134.6">P1.01</text>
<text x="292.3" y="137.2">SWDIO</text>
<text x="308.6" y="133.8">GND</text>
<text x="33" y="140.1" transform="rotate(-90 33 140.1)">TP_3V3</text>
<text x="43.4" y="139.7">3V3</text>
<text x="112" y="143.5">C25</text>
<text x="122.2" y="143.5">C33</text>
<text x="188.2" y="141">C6</text>
<text x="292.3" y="139.7">SWDCLK</text>
<text x="322.8" y="142.3">3V3</text>
<text x="43.4" y="149.9">VREG</text>
<text x="112" y="148.6">22u</text>
<text x="116.2" y="148.6">F</text>
<text x="122.2" y="148.6">22uF</text>
<text x="188.2" y="146.1">4.7uF</text>
<text x="200.9" y="146.1">C20</text>
<text x="317.7" y="148.6">C8</text>
<text x="33" y="150.3" transform="rotate(-90 33 150.3)">TP_VREG</text>
<text x="184.1" y="154.1">GND</text>
<text x="200.9" y="151.2">4.7uF</text>
<text x="317.7" y="153.7">100nF</text>
<text x="69.9" y="156.6">GND</text>
<text x="113" y="156.6">GND</text>
<text x="196.8" y="159.2">GND</text>
<text x="275.6" y="159.2">NRF52840_QF</text>
<text x="275.6" y="156.6">U1</text>
<text x="301" y="161.7">GND</text>
<text x="313.7" y="161.7">GND</text>
<text x="94" y="165.5">TP_SCL</text>
<text x="230.7" y="165.8" transform="rotate(-90 230.7 165.8)">D-</text>
<text x="233.3" y="166.5" transform="rotate(-90 233.3 166.5)">D+</text>
<text x="81.3" y="171.5">3K3</text>
<text x="81.3" y="168.9">R17</text>
<text x="201.2" y="170.2">VBUS</text>
<text x="235.8" y="170.3" transform="rotate(-90 235.8 170.3)">PO.13</text>
<text x="238.4" y="170.3" transform="rotate(-90 238.4 170.3)">PO.14</text>
<text x="240.9" y="173.4" transform="rotate(-90 240.9 173.4)">EPD_DC</text>
<text x="248.5" y="171.6" transform="rotate(-90 248.5 171.6)">RESET</text>
<text x="253.6" y="169.8" transform="rotate(-90 253.6 169.8)">P0.19</text>
<text x="256.1" y="169.8" transform="rotate(-90 256.1 169.8)">P0.20</text>
<text x="258.7" y="169.8" transform="rotate(-90 258.7 169.8)">P0.21</text>
<text x="261.2" y="169.8" transform="rotate(-90 261.2 169.8)">P0.22</text>
<text x="263.8" y="169.8" transform="rotate(-90 263.8 169.8)">P0.23</text>
<text x="266.3" y="169.8" transform="rotate(-90 266.3 169.8)">P0.24</text>
<text x="268.8" y="169.8" transform="rotate(-90 268.8 169.8)">P0.25</text>
<text x="271.4" y="169.2" transform="rotate(-90 271.4 169.2)">SWO</text>
<text x="46.1" y="175.3">3V3</text>
<text x="104.4" y="175.3">SCL</text>
<text x="218.7" y="179.1">4.7uF</text>
<text x="218.7" y="174">C21</text>
<text x="241.5" y="179.1">C7</text>
<text x="243.4" y="174.8" transform="rotate(-90 243.4 174.8)">EPD_RST</text>
<text x="246" y="176.6" transform="rotate(-90 246 176.6)">EPD_BUSY</text>
<text x="81.3" y="184.2">3K3</text>
<text x="81.3" y="181.6">R18</text>
<text x="226.4" y="180.4">3V3</text>
<text x="241.5" y="184.2">100nF</text>
<text x="104.4" y="188">SDA</text>
<text x="214.6" y="187.1">GND</text>
<text x="86.8" y="197.8">TP_SDA</text>
<text x="245.1" y="197.2">GND</text>
<text x="318.7" y="215">SWD</text>
<text x="88.5" y="216" transform="rotate(-90 88.5 216)">IMU_INT2</text>
<text x="91.1" y="216" transform="rotate(-90 91.1 216)">IMU_INT1</text>
<text x="177.8" y="221.4">TP_SWO</text>
<text x="353" y="221">J2</text>
<text x="31.8" y="222.6">IMU</text>
<text x="70.7" y="226.5" transform="rotate(-90 70.7 226.5)">IC3</text>
<text x="73.3" y="226.5" transform="rotate(-90 73.3 226.5)">BMA423</text>
<text x="158.9" y="223.5">SWO</text>
<text x="353" y="223.5">TC2030-IDC</text>
<text x="41" y="233.7">3V3</text>
<text x="156.4" y="231.2">SWDIO</text>
<text x="177.8" y="229">TP_SWDIO</text>
<text x="328" y="228.6">3V3</text>
<text x="360.9" y="233.7">RESET</text>
<text x="360.9" y="228.6">SWDIO</text>
<text x="360.9" y="231.2">SWDCLK</text>
<text x="51.1" y="235">C19</text>
<text x="117.1" y="236.2">3V3</text>
<text x="117.1" y="238.8">SDA</text>
<text x="154.2" y="238.8">SWDCLK</text>
<text x="177.8" y="236.6">TP_SWDCLK</text>
<text x="51.1" y="240">100nF</text>
<text x="115.4" y="245.1">0</text>
<text x="177.8" y="244.2">TP_RESET</text>
<text x="331.4" y="240.4">GND</text>
<text x="113.6" y="247.7">R3</text>
<text x="156.5" y="246.4">RESET</text>
<text x="177.8" y="251.9">TP_3.3V</text>
<text x="47" y="253.1">GND</text>
<text x="62.2" y="253.1">GND</text>
<text x="133.3" y="253.1">GND</text>
<text x="160.4" y="254">3V3</text>
<text x="91.1" y="262.1" transform="rotate(-90 91.1 262.1)">SCL</text>
<text x="177.8" y="259.5">TP_GND</text>
<text x="163.8" y="265.8">GND</text>
</g>
<text font-size="2.5" fill="#c90d0c" x="243.8" y="119.8">nRF52840</text>
<g font-size="2.1" fill="#808080">
<text x="72.5" y="34.3">A1</text>
<text x="79.8" y="35.5">INT</text>
<text x="88.5" y="35.5">SDA</text>
<text x="97.6" y="34.3">C1</text>
<text x="72.5" y="36.9">A2</text>
<text x="72.5" y="39.4">B1</text>
<text x="72.5" y="42">B2</text>
<text x="79.8" y="38">IN</text>
<text x="79.8" y="40.5">SCL</text>
<text x="86.3" y="40.5">TS/MR</text>
<text x="88.9" y="38">BAT</text>
<text x="97.6" y="36.9">C2</text>
<text x="97.6" y="39.4">D1</text>
<text x="97.6" y="42">D2</text>
<text x="79.8" y="43.1">SYS</text>
<text x="88.2" y="43.1">GND</text>
<text x="112.7" y="52.7" transform="rotate(-90 112.7 52.7)">2</text>
<text x="112.7" y="66.2" transform="rotate(-90 112.7 66.2)">1</text>
<text x="160.9" y="77.5" transform="rotate(-90 160.9 77.5)">1</text>
<text x="160.9" y="82" transform="rotate(-90 160.9 82)">2</text>
<text x="227" y="83.2" transform="rotate(-90 227 83.2)">P$B1</text>
<text x="229.5" y="83.2" transform="rotate(-90 229.5 83.2)">P$B3</text>
<text x="232" y="83.2" transform="rotate(-90 232 83.2)">P$B5</text>
<text x="234.6" y="83.2" transform="rotate(-90 234.6 83.2)">P$B7</text>
<text x="237.1" y="83.2" transform="rotate(-90 237.1 83.2)">P$A8</text>
<text x="239.7" y="83.2" transform="rotate(-90 239.7 83.2)">P$B9</text>
<text x="242.2" y="83.2" transform="rotate(-90 242.2 83.2)">P$A10</text>
<text x="244.7" y="83.2" transform="rotate(-90 244.7 83.2)">P$B11</text>
<text x="247.3" y="83.2" transform="rotate(-90 247.3 83.2)">P$A12</text>
<text x="249.8" y="83.2" transform="rotate(-90 249.8 83.2)">P$B13</text>
<text x="252.4" y="83.2" transform="rotate(-90 252.4 83.2)">P$A14</text>
<text x="254.9" y="83.2" transform="rotate(-90 254.9 83.2)">P$B15</text>
<text x="257.4" y="83.2" transform="rotate(-90 257.4 83.2)">P$A16</text>
<text x="260" y="83.2" transform="rotate(-90 260 83.2)">P$B17</text>
<text x="262.5" y="83.2" transform="rotate(-90 262.5 83.2)">P$A18</text>
<text x="265.1" y="83.2" transform="rotate(-90 265.1 83.2)">P$B19</text>
<text x="267.6" y="83.2" transform="rotate(-90 267.6 83.2)">P$A20</text>
<text x="270.1" y="83.2" transform="rotate(-90 270.1 83.2)">P$A22</text>
<text x="343.8" y="87.7" transform="rotate(-90 343.8 87.7)">3</text>
<text x="347" y="87.7">4</text>
<text x="89.2" y="95.3">1</text>
<text x="105.2" y="95.3">2</text>
<text x="228.1" y="92.3" transform="rotate(-90 228.1 92.3)">VDD</text>
<text x="230.6" y="92.5" transform="rotate(-90 230.6 92.5)">DCC</text>
<text x="233.2" y="93.5" transform="rotate(-90 233.2 93.5)">DEC4</text>
<text x="235.7" y="92.1" transform="rotate(-90 235.7 92.1)">VSS</text>
<text x="253.5" y="93.4" transform="rotate(-90 253.5 93.4)">P1.15</text>
<text x="256" y="93.4" transform="rotate(-90 256 93.4)">P1.14</text>
<text x="258.6" y="93.4" transform="rotate(-90 258.6 93.4)">P1.13</text>
<text x="261.1" y="93.4" transform="rotate(-90 261.1 93.4)">P1.12</text>
<text x="263.6" y="93.5" transform="rotate(-90 263.6 93.5)">DEC2</text>
<text x="266.2" y="93.3" transform="rotate(-90 266.2 93.3)">P1.11</text>
<text x="268.7" y="93.4" transform="rotate(-90 268.7 93.4)">P1.10</text>
<text x="271.3" y="92.3" transform="rotate(-90 271.3 92.3)">VDD</text>
<text x="285.5" y="95.3">P$A23</text>
<text x="343.8" y="92.1" transform="rotate(-90 343.8 92.1)">1</text>
<text x="347" y="90.2">2</text>
<text x="206.9" y="97.8">P$C1</text>
<text x="206.9" y="100.4">P$D2</text>
<text x="217" y="99">DEC1</text>
<text x="217" y="101.5">P0.00/XL1</text>
<text x="238.2" y="98.7" transform="rotate(-90 238.2 98.7)">P0.31/AIN7</text>
<text x="240.8" y="98.7" transform="rotate(-90 240.8 98.7)">P0.30/AIN6</text>
<text x="243.3" y="98.7" transform="rotate(-90 243.3 98.7)">P0.29/AIN5</text>
<text x="245.9" y="98.7" transform="rotate(-90 245.9 98.7)">P0.28/AIN4</text>
<text x="248.4" y="98.7" transform="rotate(-90 248.4 98.7)">P0.02/AIN0</text>
<text x="250.9" y="98.7" transform="rotate(-90 250.9 98.7)">P0.03/AIN1</text>
<text x="275.2" y="101.5">DEC3</text>
<text x="276.7" y="99">XC1</text>
<text x="276.7" y="96.4">XC2</text>
<text x="285.5" y="100.4">P$D23</text>
<text x="285.5" y="97.8">P$B24</text>
<text x="61.9" y="108" transform="rotate(-90 61.9 108)">1</text>
<text x="206.8" y="105.5">P$G1</text>
<text x="206.9" y="108">P$H2</text>
<text x="207.2" y="102.9">P$F2</text>
<text x="217" y="104">P0.01/XL2</text>
<text x="217" y="106.6">P0.26</text>
<text x="272.7" y="106.6">VSS_PA</text>
<text x="275.2" y="104">DEC6</text>
<text x="285.5" y="108">P$H23</text>
<text x="285.5" y="105.5">P$F23</text>
<text x="285.5" y="102.9">P$E24</text>
<text x="381.3" y="108">1</text>
<text x="61.9" y="112.4" transform="rotate(-90 61.9 112.4)">2</text>
<text x="207.1" y="113.1">P$K2</text>
<text x="207.4" y="110.5">P$J1</text>
<text x="217" y="109.1">P0.27</text>
<text x="217" y="111.7">P0.04/AIN2</text>
<text x="269.1" y="111.7">P0.10/NFC2</text>
<text x="276.6" y="109.1">ANT</text>
<text x="285.5" y="113.1">P$L24</text>
<text x="285.5" y="110.5">P$J24</text>
<text x="381.3" y="110.5">2</text>
<text x="387.1" y="109.1">FEED</text>
<text x="387.1" y="111.7">NC</text>
<text x="72.5" y="118.2">A1</text>
<text x="79.8" y="119.3">EN</text>
<text x="89.4" y="119.3">PGND_2</text>
<text x="102.7" y="118.2">C3</text>
<text x="206.7" y="118.2">P$M2</text>
<text x="207.3" y="115.6">P$L1</text>
<text x="217" y="114.2">P0.05/AIN3</text>
<text x="217" y="116.7">P0.06</text>
<text x="217" y="119.3">P0.07</text>
<text x="269.1" y="114.2">P0.09/NFC1</text>
<text x="275.2" y="116.7">DEC5</text>
<text x="275.3" y="119.3">P1.07</text>
<text x="285.5" y="118.2">P$P23</text>
<text x="285.5" y="115.6">P$N24</text>
<text x="72.5" y="120.7">A2</text>
<text x="72.5" y="123.2">A3</text>
<text x="72.5" y="125.8">B1</text>
<text x="79.8" y="121.8">VIN_1</text>
<text x="79.8" y="124.4">VIN_2</text>
<text x="91" y="124.4">SW2_1</text>
<text x="93.8" y="121.8">SCL</text>
<text x="102.7" y="120.7">D1</text>
<text x="102.7" y="123.2">D2</text>
<text x="102.7" y="125.8">D3</text>
<text x="117.1" y="120.7">2</text>
<text x="130.6" y="120.7">1</text>
<text x="206.9" y="120.7">P$N1</text>
<text x="206.9" y="125.8">P$R1</text>
<text x="207.1" y="123.2">P$P2</text>
<text x="217" y="121.8">P0.08</text>
<text x="217" y="124.4">P1.08</text>
<text x="275.3" y="124.4">P1.05</text>
<text x="275.3" y="121.8">P1.06</text>
<text x="285.5" y="125.8">P$U24</text>
<text x="285.5" y="123.2">P$T23</text>
<text x="285.5" y="120.7">P$R24</text>
<text x="72.5" y="128.3">B2</text>
<text x="72.5" y="130.9">B3</text>
<text x="79.8" y="126.9">VSEL</text>
<text x="79.8" y="129.4">SW1_1</text>
<text x="79.8" y="132">SW1_2</text>
<text x="89.7" y="132">VOUT_1</text>
<text x="91" y="126.9">SW2_2</text>
<text x="93.6" y="129.4">SDA</text>
<text x="102.7" y="128.3">E1</text>
<text x="102.7" y="130.9">E2</text>
<text x="117.1" y="128.3">2</text>
<text x="130.6" y="128.3">1</text>
<text x="206.9" y="130.9">P$U1</text>
<text x="207.2" y="128.3">P$T2</text>
<text x="217" y="126.9">P1.09</text>
<text x="217" y="129.4">P0.11</text>
<text x="217" y="132">P0.12</text>
<text x="275.3" y="132">P1.02</text>
<text x="275.3" y="129.4">P1.03</text>
<text x="275.3" y="126.9">P1.04</text>
<text x="285.5" y="130.9">P$W24</text>
<text x="285.5" y="128.3">P$V23</text>
<text x="72.4" y="133.4">C1</text>
<text x="72.4" y="135.9">C2</text>
<text x="79.8" y="134.5">AGND</text>
<text x="79.8" y="137.1">PGND_1</text>
<text x="89.7" y="134.5">VOUT_2</text>
<text x="102.7" y="133.4">E3</text>
<text x="206.5" y="133.4">P$W1</text>
<text x="207.1" y="135.9">P$Y2</text>
<text x="217" y="134.5">VDD</text>
<text x="217" y="137.1">VDDH</text>
<text x="273.6" y="137.1">SWDIO</text>
<text x="275.3" y="134.5">P1.01</text>
<text x="285.5" y="135.9">P$AC24</text>
<text x="285.5" y="133.4">P$Y23</text>
<text x="205.5" y="141">P$AC5</text>
<text x="205.7" y="138.5">P$AB2</text>
<text x="217" y="139.6">DCCH</text>
<text x="217" y="142.1">DEC3V3</text>
<text x="271.7" y="139.6">SWDCLK</text>
<text x="276.3" y="142.1">VDD</text>
<text x="285.5" y="138.5">P$AA24</text>
<text x="285.5" y="141">P$AD23</text>
<text x="228.1" y="151.7" transform="rotate(-90 228.1 151.7)">VBUS</text>
<text x="230.6" y="151.7" transform="rotate(-90 230.6 151.7)">D-</text>
<text x="233.2" y="151.7" transform="rotate(-90 233.2 151.7)">D+</text>
<text x="235.7" y="151.7" transform="rotate(-90 235.7 151.7)">P0.13</text>
<text x="238.2" y="151.7" transform="rotate(-90 238.2 151.7)">P0.14</text>
<text x="240.8" y="151.7" transform="rotate(-90 240.8 151.7)">P0.15</text>
<text x="243.3" y="151.7" transform="rotate(-90 243.3 151.7)">P0.16</text>
<text x="245.9" y="151.7" transform="rotate(-90 245.9 151.7)">P0.17</text>
<text x="248.4" y="151.7" transform="rotate(-90 248.4 151.7)">P0.18/RESET</text>
<text x="250.9" y="151.7" transform="rotate(-90 250.9 151.7)">VDD</text>
<text x="253.5" y="151.7" transform="rotate(-90 253.5 151.7)">P0.19</text>
<text x="256" y="151.7" transform="rotate(-90 256 151.7)">P0.20</text>
<text x="258.6" y="151.7" transform="rotate(-90 258.6 151.7)">P0.21</text>
<text x="261.1" y="151.7" transform="rotate(-90 261.1 151.7)">P0.22</text>
<text x="263.6" y="151.7" transform="rotate(-90 263.6 151.7)">P0.23</text>
<text x="266.2" y="151.7" transform="rotate(-90 266.2 151.7)">P0.24</text>
<text x="268.7" y="151.7" transform="rotate(-90 268.7 151.7)">P0.25</text>
<text x="271.2" y="152.3">VSS_PAD</text>
<text x="271.3" y="151.7" transform="rotate(-90 271.3 151.7)">P1.00</text>
<text x="227" y="163.2" transform="rotate(-90 227 163.2)">P$AD2</text>
<text x="229.5" y="163.2" transform="rotate(-90 229.5 163.2)">P$AD4</text>
<text x="232" y="163.2" transform="rotate(-90 232 163.2)">P$AD6</text>
<text x="234.6" y="163.2" transform="rotate(-90 234.6 163.2)">P$AD8</text>
<text x="237.1" y="163.2" transform="rotate(-90 237.1 163.2)">P$AC9</text>
<text x="239.7" y="164.3" transform="rotate(-90 239.7 164.3)">P$AD10</text>
<text x="242.2" y="164.2" transform="rotate(-90 242.2 164.2)">P$AC11</text>
<text x="244.7" y="164.3" transform="rotate(-90 244.7 164.3)">P$AD12</text>
<text x="247.3" y="164.3" transform="rotate(-90 247.3 164.3)">P$AC13</text>
<text x="249.8" y="164.3" transform="rotate(-90 249.8 164.3)">P$AD14</text>
<text x="252.4" y="164.3" transform="rotate(-90 252.4 164.3)">P$AC15</text>
<text x="254.9" y="164.3" transform="rotate(-90 254.9 164.3)">P$AD16</text>
<text x="257.4" y="164.3" transform="rotate(-90 257.4 164.3)">P$AC17</text>
<text x="260" y="164.3" transform="rotate(-90 260 164.3)">P$AD18</text>
<text x="262.5" y="164.3" transform="rotate(-90 262.5 164.3)">P$AC19</text>
<text x="265.1" y="164.3" transform="rotate(-90 265.1 164.3)">P$AD20</text>
<text x="267.6" y="164.3" transform="rotate(-90 267.6 164.3)">P$AC21</text>
<text x="270.1" y="164.3" transform="rotate(-90 270.1 164.3)">P$AD22</text>
<text x="68.9" y="174">1</text>
<text x="82.4" y="174">2</text>
<text x="68.9" y="186.7">1</text>
<text x="82.4" y="186.7">2</text>
<text x="87.3" y="225.4" transform="rotate(-90 87.3 225.4)">6</text>
<text x="89.8" y="225.4" transform="rotate(-90 89.8 225.4)">5</text>
<text x="338.1" y="227.4">1</text>
<text x="354.1" y="227.4">2</text>
<text x="71.4" y="232.4">7</text>
<text x="77.3" y="233.6">VDD</text>
<text x="94.7" y="233.6">ASDA</text>
<text x="105.2" y="232.4">4</text>
<text x="338.1" y="229.9">3</text>
<text x="338.1" y="232.4">5</text>
<text x="343.9" y="228.5">1</text>
<text x="343.9" y="231">3</text>
<text x="343.9" y="233.6">5</text>
<text x="348.2" y="228.5">2</text>
<text x="348.2" y="231">4</text>
<text x="348.2" y="233.6">6</text>
<text x="354.1" y="229.9">4</text>
<text x="354.1" y="232.4">6</text>
<text x="71.4" y="235">8</text>
<text x="71.4" y="237.5">9</text>
<text x="77.3" y="236.1">GNDIO</text>
<text x="77.3" y="238.6">GND</text>
<text x="88.4" y="234.7" transform="rotate(-90 88.4 234.7)">INT2</text>
<text x="90.9" y="234.7" transform="rotate(-90 90.9 234.7)">INT1</text>
<text x="93.8" y="236.1">VDDIO</text>
<text x="96.2" y="238.6">SDX</text>
<text x="105.2" y="237.5">2</text>
<text x="105.2" y="235">3</text>
<text x="70.2" y="240.1">10</text>
<text x="77.3" y="241.2">CSB</text>
<text x="88.4" y="243.2" transform="rotate(-90 88.4 243.2)">ASCL</text>
<text x="90.9" y="243.2" transform="rotate(-90 90.9 243.2)">SCX</text>
<text x="95.9" y="241.2">SDO</text>
<text x="105.2" y="240.1">1</text>
<text x="114.6" y="240.1">2</text>
<text x="128.1" y="240.1">1</text>
<text x="87.3" y="250.1" transform="rotate(-90 87.3 250.1)">11</text>
<text x="89.8" y="250.2" transform="rotate(-90 89.8 250.2)">12</text>
</g>
</svg>
